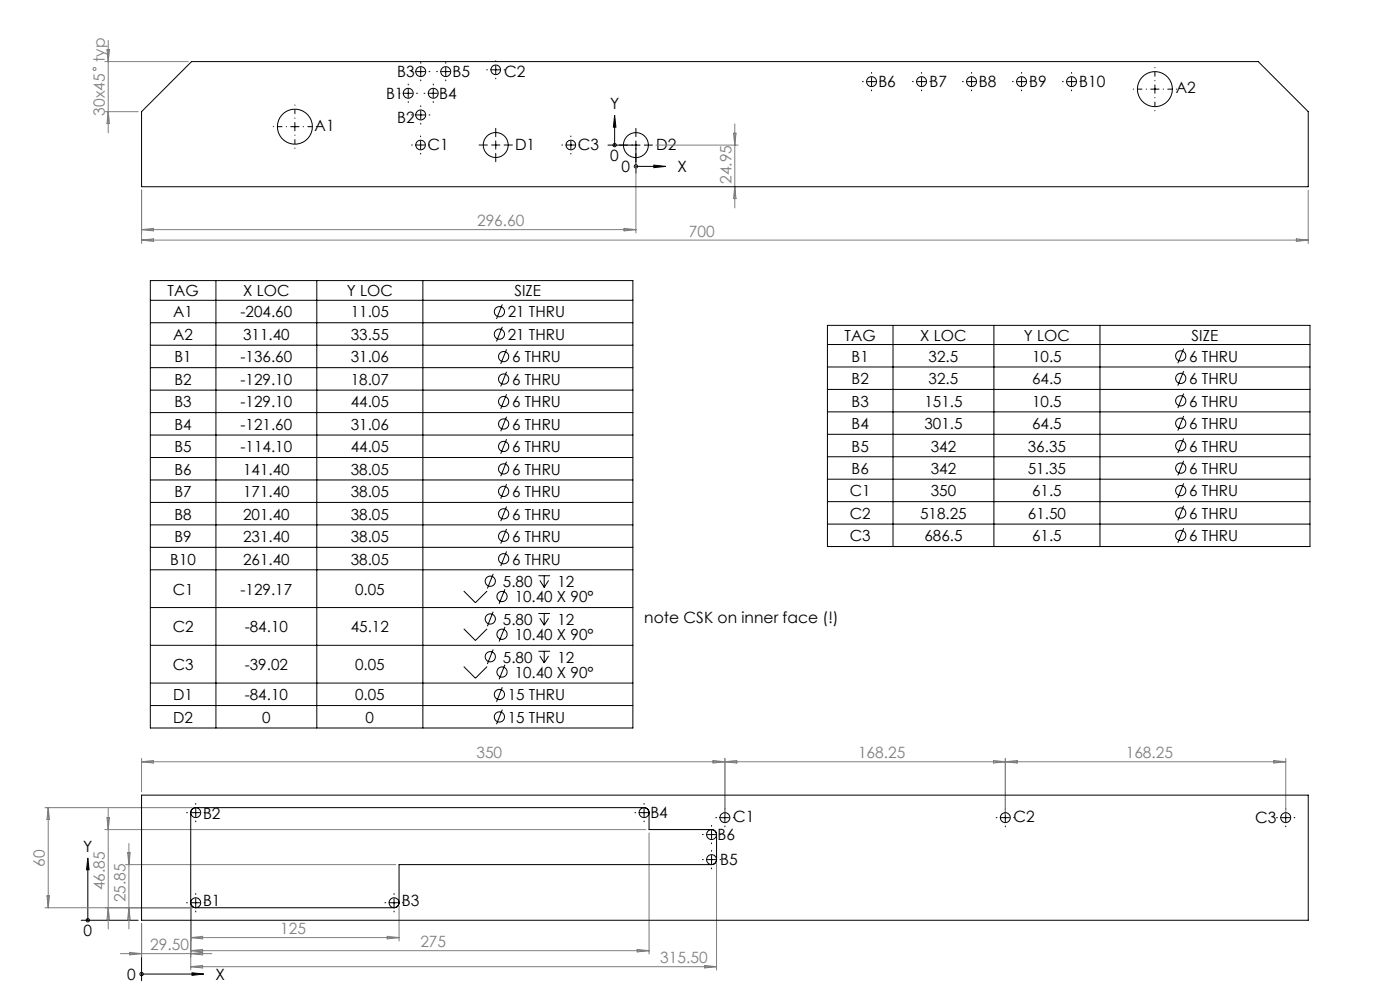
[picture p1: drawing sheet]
<svg xmlns="http://www.w3.org/2000/svg" width="420mm" height="297mm" viewBox="0 0 420 297" stroke-linecap="round" stroke-linejoin="round" font-family="sans-serif">
<g fill="none" stroke="#808080" stroke-width=".3">
<path d="M31.5 18.5h25M32.1 14.9h.8l-.4 3.6zM32.5 12.1v27.7M31.5 33.5h10M32.5 33.5l.4 3.5h-.8zM220 39.9h.8l-.4 3.6zM220.4 37.1v25.2M42.5 57v16M190.8 49.5v20.3M196.8 43.5h24.6M220.4 56l.4 3.5h-.8zM392.5 57v16"/>
<path d="M42.5 72h350M42.5 72l3.5-.4v.7zM42.5 68.8l3.5-.4v.8zM42.5 68.8h148.3M187.2 68.4l3.6 .4-3.6 .4zM388.9 71.6l3.6 .4-3.6 .3zM42.5 227.3v10M42.5 228.3l3.5-.4v.8zM213.9 227.9l7.1 .8v-.8l-7.1 .8zM217.5 227.3v16.7M298 227.9l7.2 .8v-.8l-7.2 .8zM301.6 227.3v16.7"/>
<path d="M382.2 227.9l3.5 .4-3.5 .4zM385.7 228.3h-343.2M385.7 227.3v16.7M13.5 242h44.2M14.5 242v30M14.5 242l.4 3.6h-.8zM31.5 248.6h162.2M32.1 245.1h.8l-.4 3.5zM32.5 242.3v36.1M37.7 259.1h81M38.3 255.6h.8l-.4 3.5zM38.7 252.8v25.6"/>
<path d="M194.7 249.6v36.3M215 258.6v32.1M14.1 268.5h.8l-.4 3.5zM32.5 272l.4 3.6h-.8zM38.7 272l.4 3.6h-.8zM42.5 276.8v10M57.2 271.5v19.2M57.7 272h-44.2M119.7 271.5v10.5M36.1 285.8h27.5M38.9 285.4l3.6 .4-3.6 .4zM57.2 281h62.5"/>
<path d="M57.2 281l3.6-.4v.8zM57.2 284.9l3.6-.4v.8zM57.2 285.8l3.6-.4v.8zM57.2 289.7l3.6-.4v.8zM57.2 289.7h157.8M57.2 284.9h137.5M116.2 280.6l3.5 .4-3.5 .4zM191.2 284.5l3.5 .4-3.5 .4zM211.4 289.3l3.6 .4-3.6 .4z"/>
<circle cx="28.4" cy="20.7" r=".44"/>
</g>
<g fill="none" stroke="#000" stroke-width=".3">
<path d="M57.5 18.5h320l15 15v22.5h-350v-22.5zM148.7 19.7v2.5M87.2 38h2.5M88.5 36.7v2.5M121.2 28h2.5M122.5 26.7v2.5M125 21.5h2.5M125 34.5h2.5M126.2 20.2v2.5M126.2 33.2v2.5M128.7 28h2.5M130 26.7v2.5"/>
<path d="M132.5 21.5h2.5M133.7 20.2v2.5M147.5 20.9h2.5M184.4 38.1v5.4M184.4 34.6l.4 3.5h-.8zM260.2 24.5h2.5M261.5 23.2v2.5M275.2 24.5h2.5M276.5 23.2v2.5M290.2 24.5h2.5M291.5 23.2v2.5M305.2 24.5h2.5"/>
<path d="M306.5 23.2v2.5M320.2 24.5h2.5M321.5 23.2v2.5M345.2 26.7h2.5M346.5 25.5v2.5M124.9 43.5h2.5M126.2 42.2v2.5M147.5 43.5h2.5M148.7 42.2v2.5M170 43.5h2.5M171.3 42.2v2.5M182.4 43.5h9.6"/>
<path d="M190.8 42.2v9.7M190.8 49.9h5.4M196.2 49.5l3.5 .4-3.5 .3zM45.1 84.1h144.8v134.1h-144.8zM45.1 96.7h144.8M45.1 90h144.8M64.8 84.1v134.1M95 84.1v134.1M126.9 84.1v134.1M150.7 91.2l-1.8 4.4M150.7 98l-1.8 4.3M248.2 97.5h144.8v66.3h-144.8z"/>
<path d="M267.9 97.5v66.3M298.2 97.5v66.3M330 97.5v66.3M45.1 103.5h144.8M45.1 110.2h144.8M45.1 116.9h144.8M152 104.7l-1.8 4.4M152 111.4l-1.8 4.4M152 118.2l-1.8 4.3M248.2 110h144.8M248.2 116.7h144.8M248.2 103.3h144.8"/>
<path d="M355.1 104.5l-1.8 4.4M355.1 111.2l-1.8 4.4M355.1 117.9l-1.8 4.4M45.1 123.7h144.8M45.1 130.4h144.8M45.1 137.1h144.8M152 124.9l-1.8 4.4M152 131.6l-1.8 4.4M152 138.3l-1.8 4.4M248.2 123.4h144.8M248.2 130.2h144.8M248.2 136.9h144.8"/>
<path d="M355.1 124.7l-1.8 4.3M355.1 131.4l-1.8 4.4M355.1 138.1l-1.8 4.4M45.1 143.8h144.8M45.1 150.6h144.8M45.1 157.3h144.8M152 145.1l-1.8 4.3M152 151.8l-1.8 4.4M152 158.5l-1.8 4.4M248.2 143.6h144.8M248.2 150.3h144.8M248.2 157.1h144.8"/>
<path d="M355.1 144.8l-1.8 4.4M355.1 151.6l-1.8 4.3M355.1 158.3l-1.8 4.4M45.1 164h144.8M45.1 170.8h144.8M139.1 177.1l3.5 3.5 3.5-3.5M148 172l-1.8 4.4M151.5 176.6l-1.8 4.4M152 165.3l-1.8 4.3M161.5 172.5h3.5M162 173.9l1.3 2.1M163.3 172.5v3.5"/>
<path d="M164.6 173.9l-1.3 2.1M45.1 182.1h144.8M45.1 193.4h144.8M139.1 188.4l3.5 3.5 3.5-3.5M139.1 199.8l3.5 3.5 3.5-3.5M148 183.3l-1.8 4.4M148 194.6l-1.8 4.4M151.5 187.9l-1.8 4.4M151.5 199.2l-1.8 4.4M161.5 183.9h3.5M161.5 195.2h3.5M162 185.3l1.3 2.1"/>
<path d="M162 196.6l1.3 2.1M163.3 183.9v3.5M163.3 195.2v3.5M164.6 185.3l-1.3 2.1M164.6 196.6l-1.3 2.1M45.1 204.7h144.8M45.1 211.4h144.8M150.7 206l-1.8 4.3M150.7 212.7l-1.8 4.4M42.5 238.3h350v37.5h-350zM26.3 257.1l.4 3.6h-.7zM57.2 243.5a1.5 1.5 0 0 1 1.5-1.5h134.5a1.5 1.5 0 0 1 1.5 1.5v5.1h18.8a1.5 1.5 0 0 1 1.5 1.5v7.5a1.5 1.5 0 0 1-1.5 1.5h-93.8v11.4a1.5 1.5 0 0 1-1.5 1.5h-59.5a1.5 1.5 0 0 1-1.5-1.5"/>
<path d="M57.2 243.5v27M57.5 243.5h2.5M58.7 242.3v2.5M192 243.5h2.5M193.2 242.3v2.5M212.2 257.6h2.5M212.2 250.1h2.5M213.5 248.9v2.5M213.5 256.4v2.5M216.2 245h2.5M217.5 243.8v2.5M300.3 245h2.5"/>
<path d="M301.6 243.8v2.5M384.5 245h2.5M385.7 243.8v2.5M24.3 275.8h17.2M26.3 260.7v15.1M42.5 276.8v17.1M57.5 270.5h2.5M58.7 269.3v2.5M117 270.5h2.5M118.2 269.3v2.5M42.5 291.9h15.1M57.6 291.5l3.5 .4-3.5 .4z"/>
<circle cx="88.5" cy="38" r="5.2"/>
<circle cx="122.5" cy="28" r="1.5"/>
<circle cx="126.2" cy="34.5" r="1.5"/>
<circle cx="126.2" cy="21.5" r="1.5"/>
<circle cx="130" cy="28" r="1.5"/>
<circle cx="133.7" cy="21.5" r="1.5"/>
<circle cx="148.7" cy="20.9" r="1.45"/>
<circle cx="261.5" cy="24.5" r="1.5"/>
<circle cx="276.5" cy="24.5" r="1.5"/>
<circle cx="291.5" cy="24.5" r="1.5"/>
<circle cx="306.5" cy="24.5" r="1.5"/>
<circle cx="321.5" cy="24.5" r="1.5"/>
<circle cx="346.5" cy="26.7" r="5.2"/>
<circle cx="126.2" cy="43.5" r="1.45"/>
<circle cx="148.7" cy="43.5" r="3.8"/>
<circle cx="171.3" cy="43.5" r="1.45"/>
<circle cx="184.4" cy="43.5" r=".5"/>
<circle cx="190.8" cy="49.9" r=".5"/>
<circle cx="190.8" cy="43.5" r="3.8"/>
<circle cx="149.8" cy="93.4" r="1.53"/>
<circle cx="149.8" cy="100.1" r="1.53"/>
<circle cx="151.1" cy="113.6" r="1.53"/>
<circle cx="151.1" cy="106.9" r="1.53"/>
<circle cx="354.2" cy="113.4" r="1.53"/>
<circle cx="354.2" cy="106.7" r="1.53"/>
<circle cx="151.1" cy="133.8" r="1.53"/>
<circle cx="151.1" cy="127.1" r="1.53"/>
<circle cx="151.1" cy="120.3" r="1.53"/>
<circle cx="354.2" cy="120.1" r="1.53"/>
<circle cx="354.2" cy="133.6" r="1.53"/>
<circle cx="354.2" cy="126.9" r="1.53"/>
<circle cx="151.1" cy="154" r="1.53"/>
<circle cx="151.1" cy="140.5" r="1.53"/>
<circle cx="151.1" cy="147.3" r="1.53"/>
<circle cx="354.2" cy="153.8" r="1.53"/>
<circle cx="354.2" cy="140.3" r="1.53"/>
<circle cx="354.2" cy="147" r="1.53"/>
<circle cx="147.1" cy="174.2" r="1.53"/>
<circle cx="150.6" cy="178.8" r="1.53"/>
<circle cx="151.1" cy="160.7" r="1.53"/>
<circle cx="151.1" cy="167.5" r="1.53"/>
<circle cx="354.2" cy="160.5" r="1.53"/>
<circle cx="147.1" cy="185.5" r="1.53"/>
<circle cx="147.1" cy="196.8" r="1.53"/>
<circle cx="150.6" cy="190.1" r="1.53"/>
<circle cx="149.8" cy="208.1" r="1.53"/>
<circle cx="149.8" cy="214.9" r="1.53"/>
<circle cx="150.6" cy="201.4" r="1.53"/>
<circle cx="58.7" cy="243.5" r="1.5"/>
<circle cx="193.2" cy="243.5" r="1.5"/>
<circle cx="213.5" cy="257.6" r="1.5"/>
<circle cx="213.5" cy="250.1" r="1.5"/>
<circle cx="217.5" cy="245" r="1.5"/>
<circle cx="301.6" cy="245" r="1.5"/>
<circle cx="385.7" cy="245" r="1.5"/>
<circle cx="26.3" cy="275.8" r=".5"/>
<circle cx="58.7" cy="270.5" r="1.5"/>
<circle cx="118.2" cy="270.5" r="1.5"/>
<circle cx="42.5" cy="291.9" r=".5"/>
</g>
<g fill="none" stroke="#000" stroke-width=".3" stroke-dasharray="15.2 1.3 1.3 1.3">
<path d="M126.2 19v-.3M133.7 19v-.3M148.7 18.4v-.2M120 28h-.3M122.5 25.5v-.3M122.5 30.5v.2M123.7 21.5h-.2M123.7 34.5h-.2M125 28h.2M126.2 24v.2M126.2 32v-.3M126.2 37v.2"/>
<path d="M127.5 28h-.3M128.7 21.5h.3M128.7 34.5h.3M130 25.5v-.3M130 30.5v.2M131.2 21.5h-.2M132.5 28h.2M133.7 24v.2M136.2 21.5h.3M146.2 20.9h-.2M148.7 23.4v.2M151.2 20.9h.2"/>
<path d="M259 24.5h-.3M261.5 22v-.3M261.5 27v.2M264 24.5h.2M274 24.5h-.3M276.5 22v-.3M276.5 27v.2M279 24.5h.2M289 24.5h-.3M291.5 22v-.3M291.5 27v.2M294 24.5h.2"/>
<path d="M304 24.5h-.3M306.5 22v-.3M306.5 27v.2M309 24.5h.2M319 24.5h-.3M321.5 22v-.3M321.5 27v.2M324 24.5h.2M123.7 43.5h-.2M126.2 41v-.2M126.2 46v.2M128.7 43.5h.2"/>
<path d="M146.2 43.5h-2.5M148.7 41v-2.5M148.7 46v2.5M151.2 43.5h2.5M168.8 43.5h-.2M171.3 41v-.2M171.3 46v.2M173.8 43.5h.2M188.3 43.5h-2.5M190.8 41v-2.5M190.8 46v2.5M193.3 43.5h2.5"/>
<path d="M56.2 243.5h-.2M58.7 241v-.2M58.7 246v.3M61.2 243.5h.3M190.7 243.5h-.2M193.2 241v-.2M193.2 246v.3M195.7 243.5h.3M211 257.6h-.3M211 250.1h-.3M213.5 255.1v-.2M213.5 247.6v-.2"/>
<path d="M213.5 252.6v.3M215 245h-.3M216 257.6h.2M216 250.1h.2M217.5 242.5v-.2M217.5 247.5v.3M220 245h.2M299.1 245h-.3M301.6 242.5v-.2M301.6 247.5v.3M304.1 245h.2M383.2 245h-.2"/>
<path d="M385.7 242.5v-.2M385.7 247.5v.3M388.2 245h.3M56.2 270.5h-.2M58.7 268v-.2M58.7 273v.3M61.2 270.5h.3M115.7 270.5h-.2M118.2 268v-.2M118.2 273v.3M120.7 270.5h.3M213.5 260.1v.3"/>
</g>
<path d="M86 38h-4M88.5 35.5v-4M91 38h4M344 26.7h-4M346.5 24.2v-4M346.5 29.2v4M349 26.7h4M88.5 40.5v4" fill="none" stroke="#000" stroke-width=".3" stroke-dasharray="15.2 1.3 1.3 1.3" stroke-dashoffset="15.1"/>
<path d="M196.2 49.5l3.5 .4-3.5 .3zM184.4 34.6l.4 3.5h-.8zM57.6 291.5l3.5 .4-3.5 .4zM26.3 257.1l.4 3.6h-.7z" fill="#000"/>
<g font-size="4.7" fill="#808080">
<text x="31.4" y="18.5" transform="rotate(-90 31.4 18.5)">typ</text>
<text x="31.4" y="34.6" transform="rotate(-90 31.4 34.6)">30x45</text>
<text x="219.4" y="55.2" transform="rotate(-90 219.4 55.2)">24.95</text>
<text x="143.1" y="67.8">296.60</text>
<text x="206.7" y="70.9">700</text>
<text x="142.9" y="227.3">350</text>
<text x="257.4" y="227.3">168.25</text>
<text x="337.7" y="227.3">168.25</text>
<text x="13.5" y="259.7" transform="rotate(-90 13.5 259.7)">60</text>
<text x="31.5" y="266.9" transform="rotate(-90 31.5 266.9)">46.85</text>
<text x="37.7" y="270.4" transform="rotate(-90 37.7 270.4)">25.85</text>
<text x="84.1" y="280">125</text>
<text x="45.1" y="284.8">29.50</text>
<text x="126.1" y="283.9">275</text>
<text x="198.1" y="288.7">315.50</text>
</g>
<g font-size="4.7">
<text x="119.2" y="23.2">B3</text>
<text x="135.7" y="23.2">B5</text>
<text x="151.3" y="23.2">C2</text>
<text x="115.8" y="29.6">B1</text>
<text x="131.7" y="29.6">B4</text>
<text x="263.5" y="26.1">B6</text>
<text x="278.9" y="26.1">B7</text>
<text x="293.7" y="26.1">B8</text>
<text x="308.8" y="26.1">B9</text>
<text x="323.8" y="26.1">B10</text>
<text x="352.7" y="27.9">A2</text>
<text x="183" y="32.8">Y</text>
<text x="94.4" y="39.2">A1</text>
<text x="119.2" y="36.7">B2</text>
<text x="128.2" y="44.8">C1</text>
<text x="154.5" y="44.8">D1</text>
<text x="173.4" y="44.8">C3</text>
<text x="196.9" y="44.8">D2</text>
<text x="183.1" y="48.3">0</text>
<text x="186.5" y="51.6">0</text>
<text x="203.2" y="51.7">X</text>
<text x="193.3" y="186.6">note CSK on inner face (!)</text>
<text x="60.9" y="245.4">B2</text>
<text x="195.1" y="245.2">B4</text>
<text x="215.3" y="251.7">B6</text>
<text x="219.9" y="246.5">C1</text>
<text x="304.1" y="246.5">C2</text>
<text x="376.6" y="246.8">C3</text>
<text x="25" y="255.4">Y</text>
<text x="216.1" y="259.2">B5</text>
<text x="60.9" y="271.4">B1</text>
<text x="120.5" y="271.4">B3</text>
<text x="25.1" y="280.6">0</text>
<text x="38.2" y="293.7">0</text>
<text x="64.7" y="293.7">X</text>
</g>
<g font-size="4.6">
<text x="50.3" y="88.8">TAG</text>
<text x="73" y="88.8">X LOC</text>
<text x="104" y="88.8">Y LOC</text>
<text x="154.4" y="88.8">SIZE</text>
<text x="52" y="95.2">A1</text>
<text x="72.2" y="95.2">-204.60</text>
<text x="105.2" y="95.2">11.05</text>
<text x="152.3" y="95.2">21 THRU</text>
<text x="52" y="101.9">A2</text>
<text x="72.9" y="101.9">311.40</text>
<text x="105.2" y="101.9">33.55</text>
<text x="152.3" y="101.9">21 THRU</text>
<text x="253.4" y="102.1">TAG</text>
<text x="276.1" y="102.1">X LOC</text>
<text x="307.2" y="102.1">Y LOC</text>
<text x="357.5" y="102.1">SIZE</text>
<text x="52.3" y="108.6">B1</text>
<text x="72.2" y="108.6">-136.60</text>
<text x="105.2" y="108.6">31.06</text>
<text x="153.6" y="108.6">6 THRU</text>
<text x="255.5" y="108.4">B1</text>
<text x="278.6" y="108.4">32.5</text>
<text x="309.6" y="108.4">10.5</text>
<text x="356.7" y="108.4">6 THRU</text>
<text x="52.3" y="115.3">B2</text>
<text x="72.2" y="115.3">-129.10</text>
<text x="105.2" y="115.3">18.07</text>
<text x="153.6" y="115.3">6 THRU</text>
<text x="255.5" y="115.1">B2</text>
<text x="278.6" y="115.1">32.5</text>
<text x="309.6" y="115.1">64.5</text>
<text x="356.7" y="115.1">6 THRU</text>
<text x="52.3" y="122.1">B3</text>
<text x="72.2" y="122.1">-129.10</text>
<text x="105.2" y="122.1">44.05</text>
<text x="153.6" y="122.1">6 THRU</text>
<text x="255.5" y="121.9">B3</text>
<text x="277.3" y="121.9">151.5</text>
<text x="309.6" y="121.9">10.5</text>
<text x="356.7" y="121.9">6 THRU</text>
<text x="52.3" y="128.8">B4</text>
<text x="72.2" y="128.8">-121.60</text>
<text x="105.2" y="128.8">31.06</text>
<text x="153.6" y="128.8">6 THRU</text>
<text x="255.5" y="128.6">B4</text>
<text x="277.3" y="128.6">301.5</text>
<text x="309.6" y="128.6">64.5</text>
<text x="356.7" y="128.6">6 THRU</text>
<text x="52.3" y="135.5">B5</text>
<text x="72.2" y="135.5">-114.10</text>
<text x="105.2" y="135.5">44.05</text>
<text x="153.6" y="135.5">6 THRU</text>
<text x="255.5" y="135.3">B5</text>
<text x="279.2" y="135.3">342</text>
<text x="308.4" y="135.3">36.35</text>
<text x="356.7" y="135.3">6 THRU</text>
<text x="52.3" y="142.3">B6</text>
<text x="72.9" y="142.3">141.40</text>
<text x="105.2" y="142.3">38.05</text>
<text x="153.6" y="142.3">6 THRU</text>
<text x="255.5" y="142">B6</text>
<text x="279.2" y="142">342</text>
<text x="308.4" y="142">51.35</text>
<text x="356.7" y="142">6 THRU</text>
<text x="52.3" y="149">B7</text>
<text x="72.9" y="149">171.40</text>
<text x="105.2" y="149">38.05</text>
<text x="153.6" y="149">6 THRU</text>
<text x="254.9" y="148.8">C1</text>
<text x="279.2" y="148.8">350</text>
<text x="309.6" y="148.8">61.5</text>
<text x="356.7" y="148.8">6 THRU</text>
<text x="52.3" y="155.7">B8</text>
<text x="72.9" y="155.7">201.40</text>
<text x="105.2" y="155.7">38.05</text>
<text x="153.6" y="155.7">6 THRU</text>
<text x="254.9" y="155.5">C2</text>
<text x="276.1" y="155.5">518.25</text>
<text x="308.4" y="155.5">61.50</text>
<text x="356.7" y="155.5">6 THRU</text>
<text x="52.3" y="162.5">B9</text>
<text x="72.9" y="162.5">231.40</text>
<text x="105.2" y="162.5">38.05</text>
<text x="153.6" y="162.5">6 THRU</text>
<text x="254.9" y="162.2">C3</text>
<text x="277.3" y="162.2">686.5</text>
<text x="309.6" y="162.2">61.5</text>
<text x="356.7" y="162.2">6 THRU</text>
<text x="51.1" y="169.2">B10</text>
<text x="72.9" y="169.2">261.40</text>
<text x="105.2" y="169.2">38.05</text>
<text x="153.6" y="169.2">6 THRU</text>
<text x="51.8" y="178.2">C1</text>
<text x="72.2" y="178.2">-129.17</text>
<text x="106.5" y="178.2">0.05</text>
<text x="150.9" y="175.9">5.80</text>
<text x="167.2" y="175.9">12</text>
<text x="154.4" y="180.5">10.40 X 90°</text>
<text x="51.8" y="189.5">C2</text>
<text x="73.4" y="189.5">-84.10</text>
<text x="105.2" y="189.5">45.12</text>
<text x="150.9" y="187.2">5.80</text>
<text x="154.4" y="191.8">10.40 X 90°</text>
<text x="167.2" y="187.2">12</text>
<text x="51.8" y="200.9">C3</text>
<text x="73.4" y="200.9">-39.02</text>
<text x="106.5" y="200.9">0.05</text>
<text x="150.9" y="198.6">5.80</text>
<text x="154.4" y="203.1">10.40 X 90°</text>
<text x="167.2" y="198.6">12</text>
<text x="52" y="209.9">D1</text>
<text x="73.4" y="209.9">-84.10</text>
<text x="106.5" y="209.9">0.05</text>
<text x="152.3" y="209.9">15 THRU</text>
<text x="52" y="216.6">D2</text>
<text x="78.6" y="216.6">0</text>
<text x="109.7" y="216.6">0</text>
<text x="152.3" y="216.6">15 THRU</text>
</g>
</svg>
